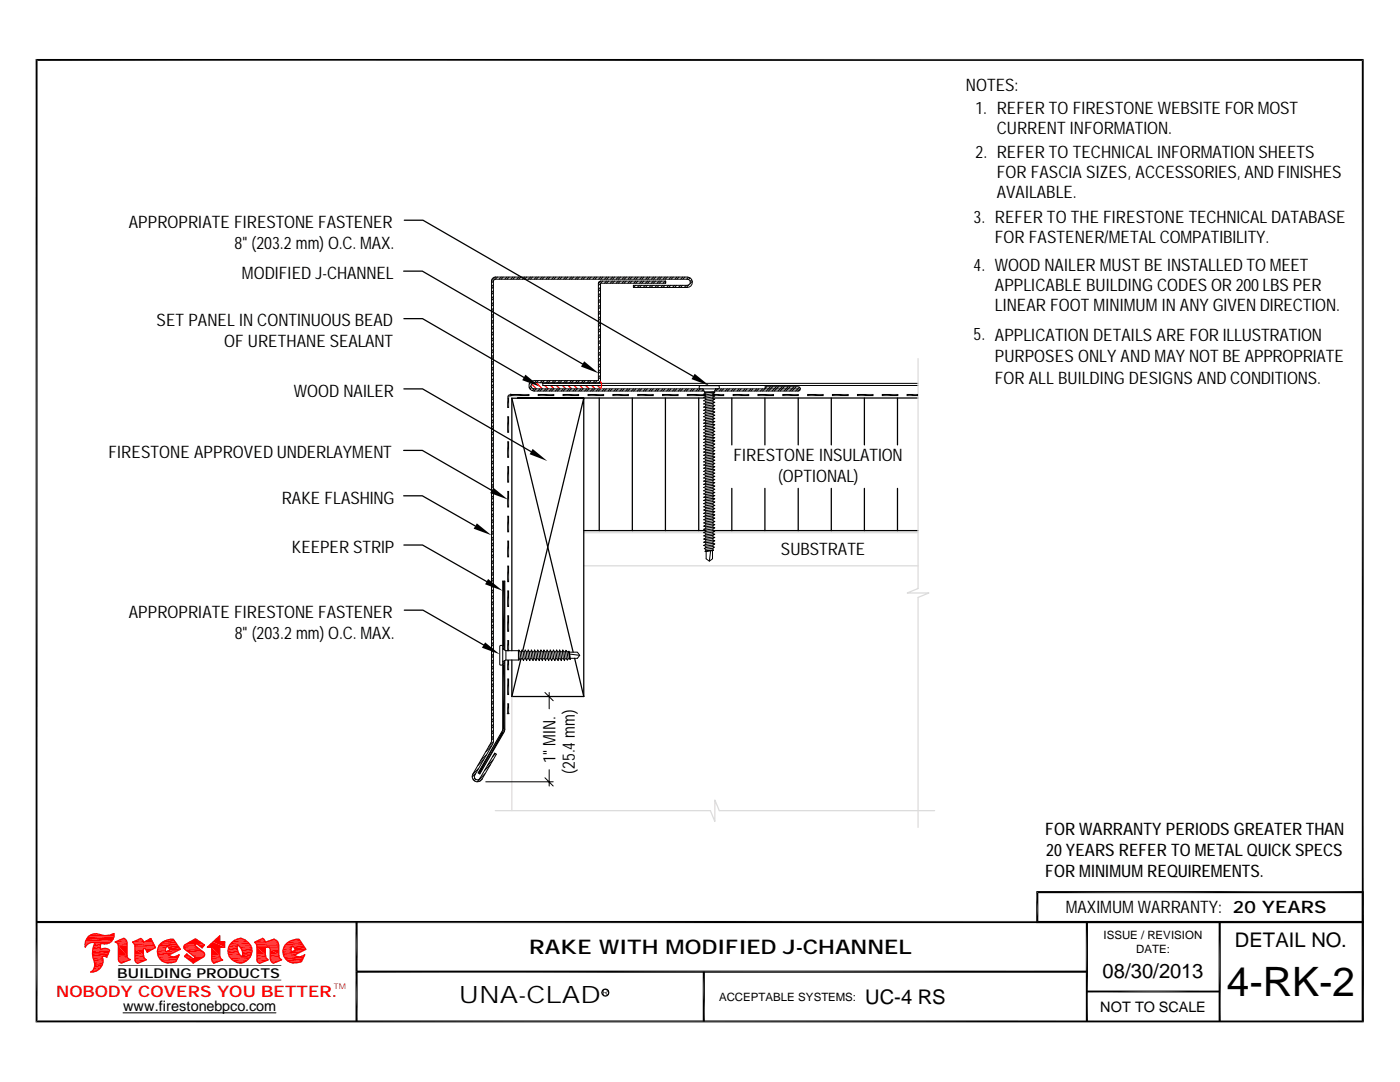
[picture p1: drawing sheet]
<svg xmlns="http://www.w3.org/2000/svg" width="279mm" height="216mm" viewBox="0 0 279 216" stroke-linecap="round" stroke-linejoin="round" font-family="sans-serif">
<g fill="#000">
<path d="M101.3 79l.3 .2-.4 .1zM101.6 78.7l.2 .4-.5-.1zM101.2 79.3l.4-.1v.1zM101.3 79l.5 .1-.2 .1zM101.6 78.7l.3-.1v.4zM101.6 78.7l.3 .3-.1 .1zM104.9 74.8l2.9 2.4-3.6-1.3zM116.6 72.1l2.9 2.4-3.5-1.3zM138.6 74.6l3 2.4-3.6-1.4zM98.5 97.3l2.9 2.4-3.6-1.3zM106.3 89.6l2.9 2.4-3.5-1.4zM95.2 104.4l2.9 2.4-3.6-1.3z"/>
<path d="M97.4 115.5l2.9 2.4-3.5-1.3zM96.8 128.2l2.9 2.4-3.5-1.4zM100.3 129.5h.5v.2zM100.3 128.9l.5 .6h-.5zM100.3 128.9h.5v.6zM100.3 132l.5 .6h-.5zM100.3 132h.5v.6zM100.3 132l.5-.2v.2zM95.4 154.2h.5l-.1 .2zM100.2 146l-4.3 8.2h-.5zM100.2 146h.5l-4.8 8.2zM100.3 145.8h.4z"/>
<path d="M100.3 145.8l.4 .2h-.5zM100.3 145.8h.4v.2zM100.3 145.5l.5 .2h-.5zM100.3 145.5h.5v.2zM100.3 145.7l.4 .1zM100.3 145.7h.5z"/>
</g>
<g fill="none" stroke="#000" stroke-width=".25">
<path d="M80.6 54.1h3.7l32 18.5M80.7 43.9h3.7l53.9 31.2M80.6 63.6h3.7l20.3 11.7M80.6 77.6h3.7l21.7 12.5M102.2 79.5h14.3M102.2 79.5v50.3M102.2 79.5l12.2 50.6M103.3 79.4h37.5M119.6 79.4v26.5M126.2 79.4v26.5M132.8 79.4v26.5M139.4 79.4v26.5"/>
<path d="M142.3 79.4h40.9M146 79.4v9.4M152.7 79.4v9.4M159.3 79.4v9.4M165.9 79.4v9.4M172.5 79.4v9.4M179.1 79.4v9.4M80.6 98.9h3.7l10.5 6M80.6 89.9h3.7l13.9 8M146 97.5v8.4M152.7 97.5v8.4M159.3 97.5v8.4"/>
<path d="M165.9 97.5v8.4M172.5 97.5v8.4M179.1 97.5v8.4M80.6 108.8h3.7l12.8 7.2M116.5 105.9h24.3M142.4 105.9h40.8M80.7 121.8h3.7l12.1 6.9M102.2 139h14.3M102.2 131.7v7.3M104 131.4l-1.8 7.6M104.3 129.9l12.2-50.4v59.5M114.7 131.4l1.8 7.6"/>
</g>
<path d="M183.2 71.5v45.9l-2.1 .9h4.3l-2.2 .9v45.9M116.5 106.3h24M116.5 112.9h66.7M142.3 106.3h40.9M102.2 139v22.8M98.8 161.8h43l.9 2.1v-4.3l.9 2.2h42.9" fill="none" stroke="#dcdcdc" stroke-width=".25"/>
<g fill="none" stroke="#f00" stroke-width=".25">
<path d="M106.1 76.6l1 1M107 76.4l1.2 1.2M108.2 76.4l.1 .1M108.7 76.9l.7 .7M109.3 76.4l.2 .1M109.9 76.9l.7 .7M110.5 76.4l.2 .1M111 76.9l.8 .7M111.7 76.4l.1 .1M112.2 76.9l.7 .7M112.9 76.4l.1 .1M113.4 76.9l.7 .7"/>
<path d="M114 76.4l.1 .1M114.6 76.9l.7 .7M115.2 76.4l.1 .1M115.7 76.9l.7 .7M116.4 76.4l.1 .1M116.9 76.9l.7 .7M117.6 76.4v.1M118.1 76.9l.7 .7M118.7 76.4l.1 .1M119.3 76.9l.6 .7M119.7 76.2l.3 .3M119.8 76.1a1.36 1.36 0 0 1 0 1.5"/>
</g>
<g fill="none" stroke="#000" stroke-width=".2">
<path d="M98.5 57.2l-.4 .5M98.5 58.4l-.4 .4M98.5 59.6l-.4 .4M98.5 56.8l-.4 .4M98.5 58l-.4 .4M98.5 59.1l-.4 .5M98.5 56l-.4 .5M98.8 55.3l-.7 .7M99.3 55.3l-.5 .4M100 55.3l-.4 .4M100.4 55.3l-.4 .4M101.2 55.3l-.4 .4"/>
<path d="M101.6 55.3l-.4 .4M102.4 55.3l-.5 .4M102.8 55.3l-.4 .4M103.5 55.3l-.4 .4M103.9 55.3l-.4 .4M104.7 55.3l-.4 .4M105.1 55.3l-.4 .4M105.9 55.3l-.4 .4M106.3 55.3l-.4 .4M107 55.3l-.4 .4M107.4 55.3l-.4 .4M108.2 55.3l-.4 .4"/>
<path d="M108.6 55.3l-.4 .4M109.4 55.3l-.4 .4M109.8 55.3l-.4 .4M110.5 55.3l-.4 .4M111 55.3l-.5 .4M111.7 55.3l-.4 .4M112.1 55.3l-.4 .4M112.9 55.3l-.4 .4M113.3 55.3l-.4 .4M114 55.3l-.4 .4M114.5 55.3l-.5 .4M115.2 55.3l-.4 .4"/>
<path d="M115.6 55.3l-.4 .4M116.4 55.3l-.4 .4M116.8 55.3l-.4 .4M117.6 55.3l-.5 .4M118 55.3l-.4 .4M118.7 55.3l-.4 .4M119.1 55.3l-.4 .4M119.8 56.6l-.4 .4M119.8 57.7l-.4 .5M119.8 58.9l-.4 .4M119.8 57.3l-.4 .4M119.8 58.5l-.4 .4"/>
<path d="M119.8 59.7l-.4 .4M119.9 56.1l-.5 .5M119.9 55.3l-.4 .4M120.3 56.1l-.4 .4M120.3 55.3l-.4 .4M121 56.1l-.4 .4M121.1 55.3l-.5 .4M121.5 56.1l-.5 .4M121.5 55.3l-.4 .4M122.2 56.1l-.4 .4M122.3 55.3l-.5 .4M122.6 56.1l-.4 .4"/>
<path d="M122.6 55.3l-.3 .4M123.4 55.3l-.4 .4M123.4 56.1l-.4 .4M123.8 56.1l-.4 .4M123.8 55.3l-.4 .4M124.5 56.1l-.4 .4M124.6 55.3l-.4 .4M125 56.1l-.5 .4M125 55.3l-.4 .4M125.7 56.1l-.4 .4M125.7 55.3l-.4 .4M126.2 56.1l-.5 .4"/>
<path d="M126.2 55.3l-.5 .4M126.4 56.9h10.8a.61 .61 0 0 0 .6-.6 .61 .61 0 0 0-.6-.6h-38.3l-.2 .1-.2 .3v91.9l-.1 .4-3.7 6.3a.61 .61 0 0 0 .3 .8 .61 .61 0 0 0 .8-.2l2.9-5 .4 .2-2.9 5a1.04 1.04 0 0 1-1.4 .4 1.04 1.04 0 0 1-.4-1.4l3.7-6.5v-91.9a.79 .79 0 0 1 .8-.8h38.3a1.04 1.04 0 0 1 1 1 1.04 1.04 0 0 1-1 1.1h-10.8M126.4 56.9v.5M126.4 56.9v.1M126.8 56.9l-.4 .5M126.9 56.1l-.4 .4M126.9 55.3l-.4 .4M127.3 56.1l-.4 .4M127.3 55.3l-.4 .4M127.6 56.9l-.4 .5M128 56.9l-.4 .5M128.1 56.1l-.5 .4"/>
<path d="M128.1 55.3l-.4 .4M128.5 56.1l-.4 .4M128.5 55.3l-.4 .4M128.8 56.9l-.4 .5M129.2 56.9l-.4 .5M129.2 56.1l-.4 .4M129.2 55.3l-.3 .4M129.6 56.1l-.4 .4M129.7 55.3l-.5 .4M129.9 56.9l-.4 .5M130.3 56.9l-.4 .5M130.4 56.1l-.4 .4"/>
<path d="M130.4 55.3l-.4 .4M130.8 56.1l-.4 .4M130.9 55.3l-.5 .4M131.1 56.9l-.4 .5M131.5 56.9l-.4 .5M131.6 56.1l-.5 .4M131.6 55.3l-.4 .4M132 56.1l-.4 .4M132 55.3l-.4 .4M132.3 56.9l-.4 .5M132.7 56.9l-.4 .5M132.8 56.1l-.5 .4"/>
<path d="M132.8 55.3l-.5 .4M132.8 56.5v-.4l-13.2 .1-.2 .3v19.4h-12.8a1.04 1.04 0 0 0-1 1.1 1.04 1.04 0 0 0 1 1M132.8 56.1v.4h-13v19.4l-.2 .4-13 .1a.61 .61 0 0 0-.6 .6 .61 .61 0 0 0 .6 .6M132.8 56.4v.1M133.2 55.3l-.4 .4M133.4 56.9l-.3 .5M133.9 56.9l-.5 .5M133.9 55.3l-.4 .4M134.4 55.3l-.5 .4M134.6 56.9l-.4 .5M135 56.9l-.4 .5M135.1 55.3l-.4 .4"/>
<path d="M135.5 55.3l-.4 .4M135.8 56.9l-.4 .5M136.2 56.9l-.4 .5M136.3 55.3l-.5 .4M136.7 55.3l-.4 .4M136.9 56.9l-.3 .5M137.4 55.3l-.4 .4M137.5 56.9l-.6 .5M137.7 55.5l-.3 .3M138 55.8l-.2 .3M138.2 56.1l-.5 .5M98.5 60.7l-.4 .4"/>
<path d="M98.5 61.9l-.4 .4M98.5 63.1l-.4 .4M98.5 64.3l-.4 .3M98.5 65.4l-.4 .4M98.5 66.6l-.4 .4M98.5 67.7l-.4 .5M98.5 68.9l-.4 .4M98.5 70.1l-.4 .4M98.5 71.2l-.4 .5M98.5 72.4l-.4 .5M98.5 73.6l-.4 .4M98.5 74.8l-.4 .4"/>
<path d="M98.5 75.9l-.4 .5M98.5 78.3l-.4 .4M98.5 77.1l-.4 .4M98.5 79.5l-.4 .4M98.5 60.3l-.4 .4M98.5 61.5l-.4 .4M98.5 62.7l-.4 .4M98.5 63.8l-.4 .5M98.5 65l-.4 .4M98.5 66.2l-.4 .4M98.5 67.4l-.4 .3M98.5 68.5l-.4 .4"/>
<path d="M98.5 69.7l-.4 .4M98.5 70.9l-.4 .3M98.5 72l-.4 .4M98.5 73.2l-.4 .4M98.5 74.3l-.4 .5M98.5 75.5l-.4 .4M98.5 76.7l-.4 .4M98.5 77.9l-.4 .4M98.5 79l-.4 .5M101.9 78.6v.4M106 77l-.4 .4M106.1 77.3l-.3 .3"/>
<path d="M106.2 76l-.6 .6M106.6 77.6l-.4 .3M106.6 77.6h33.7l.3 .6h1.9M106.6 78h33.9M107 77.6l-.4 .4M107.1 75.9l-.5 .5M107.4 75.9l-.3 .5M107.7 77.6l-.4 .4M108.2 77.6l-.5 .4M108.2 75.9l-.4 .5M108.6 75.9l-.4 .5M108.9 77.6l-.4 .4"/>
<path d="M109.3 77.6l-.4 .4M109.4 75.9l-.4 .5M109.8 75.9l-.4 .5M110.1 77.6l-.5 .4M110.5 77.6l-.4 .4M110.5 75.9l-.3 .5M111 75.9l-.5 .5M111.3 77.6l-.5 .4M111.7 77.6l-.4 .4M111.7 75.9l-.4 .5M112.1 75.9l-.4 .5M112.4 77.6l-.4 .4"/>
<path d="M112.8 77.6l-.4 .4M112.9 75.9l-.4 .5M113.3 75.9l-.4 .5M113.6 77.6l-.4 .4M114 77.6l-.4 .4M114 75.9l-.3 .5M114.5 75.9l-.5 .5M114.8 77.6l-.5 .4M115.1 77.6l-.3 .4M115.2 75.9l-.4 .5M115.7 75.9l-.5 .5M115.9 77.6l-.4 .4"/>
<path d="M116.3 77.6l-.4 .4M116.4 75.9l-.4 .5M116.8 75.9l-.4 .5M117.1 77.6l-.4 .4M117.5 77.6l-.4 .4M117.6 75.9l-.5 .5M118 75.9l-.4 .5M118.3 77.6l-.4 .4M118.7 77.6l-.4 .4M118.7 75.9l-.4 .5M119.2 75.9l-.5 .5M119.4 77.6l-.4 .4"/>
<path d="M119.8 76.1l-.3 .3M119.8 60.1l-.4 .4M119.8 61.3l-.4 .4M119.8 62.4l-.4 .4M119.8 63.6l-.4 .4M119.8 64.8l-.4 .4M119.8 65.9l-.4 .4M119.8 67.1l-.4 .4M119.8 68.3l-.4 .4M119.8 69.4l-.4 .4M119.8 70.6l-.4 .4M119.8 71.8l-.4 .4"/>
<path d="M119.8 72.9l-.4 .5M119.8 74.1l-.4 .4M119.8 75.3l-.4 .4M119.8 77.6l-.4 .4M119.8 60.8l-.4 .5M119.8 62l-.4 .4M119.8 63.2l-.4 .4M119.8 64.3l-.4 .5M119.8 65.5l-.4 .4M119.8 66.7l-.4 .4M119.8 67.9l-.4 .4M119.8 69l-.4 .4"/>
<path d="M119.8 70.2l-.4 .4M119.8 71.4l-.4 .4M119.8 72.5l-.4 .4M119.8 73.7l-.4 .4M119.8 74.9l-.4 .4M120.6 77.6l-.4 .4M121 77.6l-.4 .4M121.8 77.6l-.4 .4M122.2 77.6l-.4 .4M122.9 77.6l-.4 .4M123.4 77.6l-.5 .4M124.1 77.6l-.4 .4"/>
<path d="M124.5 77.6l-.4 .4M125.3 77.6l-.4 .4M125.7 77.6l-.4 .4M126.4 77.6l-.4 .4M126.9 77.6l-.5 .4M127.6 77.6l-.4 .4M128 77.6l-.4 .4M128.8 77.6l-.4 .4M129.2 77.6l-.4 .4M130 77.6l-.5 .4M130.4 77.6l-.4 .4M131.1 77.6l-.4 .4"/>
<path d="M131.5 77.6l-.4 .4M132.3 77.6l-.4 .4M132.7 77.6l-.4 .4M133.5 77.6l-.4 .4M133.9 77.6l-.4 .4M134.6 77.6l-.4 .4M135 77.6l-.4 .4M135.8 77.6l-.4 .4M136.2 77.6l-.4 .4M137 77.6l-.4 .4M137.4 77.6l-.4 .4M138.1 77.6l-.3 .4"/>
<path d="M138.6 77.6l-.5 .4M139.3 77.6l-.4 .4M139.7 77h3.8l.1 .4-.1 .2h-3.8l-.2-.2zM139.7 77.6l-.4 .4M140.3 77.8l-.2 .2M140.4 78.7l.4-.3 1.5-.2 .4 .2-.4 .2-1.5 .2zM140.8 79.4v.3l-.4 .3 .4 .1 1.5-.3 .4-.2-.4-.1-1.5 .2M140.8 78.8v.3l-.4 .2 .4 .1 1.5-.2 .4-.2-.4-.1-1.5 .2M142.3 78.6v.4M142.3 79.2v.3M142.3 79.8v.4M142.5 78.2h-1.9l.2 .2"/>
<path d="M142.8 77.6h.1M142.8 77.6l-.3 .6M142.8 77.6h16.5M143.3 77.6l-.5 .4M144 77.6l-.4 .4M144.4 77.6l-.4 .4M145.2 77.6l-.5 .4M145.6 77.6l-.4 .4M146.3 77.6l-.4 .4M146.8 77.6l-.5 .4M147.5 77.6l-.4 .4M147.9 77.6l-.4 .4"/>
<path d="M148.7 77.6l-.4 .4M149.1 77.6l-.4 .4M149.9 77.6l-.5 .4M150.2 77.6l-.3 .4M151 77.6l-.4 .4M151.4 77.6l-.4 .4M152.2 77.6l-.4 .4M152.6 77.6l-.4 .4M152.7 77.6v-.4h6.6a.42 .42 0 0 1 .4 .4 .42 .42 0 0 1-.4 .4h-16.7M153 77.2l-.3 .3M153.8 77.2l-.8 .8M154.2 77.2l-.8 .8"/>
<path d="M154.9 77.2l-.8 .8M155.4 77.2l-.9 .8M156.1 77.2l-.8 .8M156.5 77.2l-.8 .8M157.3 77.2l-.8 .8M157.7 77.2l-.9 .8M158.5 77.2l-.9 .8M158.9 77.2l-.9 .8M159.6 77.3l-.8 .7M159.7 77.5l-.5 .5M183.2 76.5h-74.9v.4h74.9M98.5 80.2l-.4 .4"/>
<path d="M98.5 90.7l-.4 .4M98.5 98.9l-.4 .4M98.5 87.6l-.4 .5M98.5 97l-.4 .4M98.5 80.6l-.4 .4M98.5 81.8l-.4 .4M98.5 83l-.4 .4M98.5 84.1l-.4 .4M98.5 85.3l-.4 .4M98.5 86.5l-.4 .4M98.5 88.8l-.4 .4M98.5 90l-.4 .4"/>
<path d="M98.5 91.1l-.4 .5M98.5 92.3l-.4 .4M98.5 93.5l-.4 .4M98.5 94.7l-.4 .4M98.5 95.8l-.4 .4M98.5 98.2l-.4 .4M98.5 99.3l-.4 .4M98.5 81.4l-.4 .4M98.5 82.5l-.4 .5M98.5 83.7l-.4 .4M98.5 84.9l-.4 .4M98.5 86.1l-.4 .4"/>
<path d="M98.5 87.2l-.4 .4M98.5 88.4l-.4 .4M98.5 91.9l-.4 .4M98.5 89.6l-.4 .4M98.5 93.1l-.4 .4M98.5 94.2l-.4 .5M98.5 95.4l-.4 .4M98.5 96.6l-.4 .4M98.5 97.7l-.4 .5M140.4 99.2l.4-.2 1.5-.2 .4 .1-.4 .2-1.5 .2zM140.4 99.9l.4-.2 1.5-.3 .4 .1-.4 .2-1.5 .2zM140.8 98v.3l-.4 .3 .4 .1 1.5-.2 .4-.2-.4-.1-1.5 .1"/>
<path d="M140.8 97.4v.3l-.4 .2 .4 .1 1.5-.2 .4-.2-.4-.1-1.5 .2M140.8 96.7v.4l-.4 .2 .4 .1 1.5-.2 .4-.2-.4-.1-1.5 .2M140.8 96.1v.3l-.4 .2 .4 .1 1.5-.1 .4-.3-.4-.1-1.5 .2M140.8 95.5v.3l-.4 .2 .4 .1 1.5-.2 .4-.2-.4-.1-1.5 .2M140.8 94.8v.3l-.4 .3 .4 .1 1.5-.3 .4-.2h-.4l-1.5 .1M140.8 94.2v.3l-.4 .2 .4 .1 1.5-.2 .4-.2-.4-.1-1.5 .2M140.8 93.6v.3l-.4 .2 .4 .1 1.5-.2 .4-.2-.4-.2-1.5 .3M140.8 92.9v.3l-.4 .2 .4 .2 1.5-.3 .4-.2-.4-.1-1.5 .2M140.8 92.2v.4l-.4 .2 .4 .1 1.5-.2 .4-.2-.4-.1-1.5 .2M140.8 91.6v.3l-.4 .3h.4l1.5-.2 .4-.2-.4-.1-1.5 .2M140.8 91v.3l-.4 .2 .4 .1 1.5-.2 .4-.2-.4-.1-1.5 .2M140.8 90.3v.3l-.4 .2 .4 .2 1.5-.2 .4-.2-.4-.2-1.5 .2"/>
<path d="M140.8 89.7v.3l-.4 .2 .4 .1 1.5-.2 .4-.2-.4-.1-1.5 .2M140.8 89v.4l-.4 .2 .4 .1 1.5-.2 .4-.2-.4-.1-1.5 .2M140.8 88.4v.3l-.4 .2 .4 .1 1.5-.1 .4-.3-.4-.1-1.5 .2M140.8 87.8v.3l-.4 .2 .4 .1 1.5-.2 .4-.2-.4-.1-1.5 .2M140.8 87.1v.3l-.4 .3 .4 .1 1.5-.3 .4-.2-.4-.1-1.5 .2M140.8 86.5v.3l-.4 .2 .4 .1 1.5-.2 .4-.2-.4-.1-1.5 .2M140.8 85.9v.2l-.4 .3 .4 .1 1.5-.2 .4-.2-.4-.2-1.5 .2M140.8 85.2v.3l-.4 .2 .4 .2 1.5-.3 .4-.2-.4-.1-1.5 .2M140.8 84.5v.4l-.4 .2 .4 .1 1.5-.2 .4-.2-.4-.1-1.5 .2M140.8 83.9v.3l-.4 .3h.4l1.5-.2 .4-.2-.4-.1-1.5 .2M140.8 83.3v.3l-.4 .2 .4 .1 1.5-.2 .4-.2-.4-.1-1.5 .2M140.8 82.6v.3l-.4 .2 .4 .2 1.5-.2 .4-.3-.4-.1-1.5 .2"/>
<path d="M140.8 82v.3l-.4 .2 .4 .1 1.5-.2 .4-.2-.4-.1-1.5 .2M140.8 81.3v.4l-.4 .2 .4 .1 1.5-.2 .4-.2-.4-.2-1.5 .3M140.8 80.7v.3l-.4 .2 .4 .1 1.5-.1 .4-.3-.4-.1-1.5 .2M140.8 80.1v.3l-.4 .2 .4 .1 1.5-.2 .4-.2-.4-.1-1.5 .2M140.8 98.7v.3M140.8 99.3v.4M140.8 99.9v.4M142.3 80.5v.3M142.3 81.2v.2M142.3 81.8v.3M142.3 82.4v.3M142.3 83.1v.3"/>
<path d="M142.3 83.7v.3M142.3 84.3v.4M142.3 85v.3M142.3 85.6v.3M142.3 86.3v.3M142.3 86.9v.3M142.3 87.5v.4M142.3 88.2v.3M142.3 88.9v.3M142.3 89.5v.3M142.3 90.1v.3M142.3 90.8v.3"/>
<path d="M142.3 91.4v.3M142.3 92v.4M142.3 92.7v.3M142.3 93.3v.3M142.3 94v.3M142.3 94.6v.4M142.3 95.2v.4M142.3 95.9v.3M142.3 96.6v.3M142.3 97.2v.3M142.3 97.8v.4M142.3 98.5v.3"/>
<path d="M142.3 99.1v.3M142.3 99.7v.4M98.5 100.5l-.4 .4M98.5 101.7l-.4 .4M98.5 102.8l-.4 .5M98.5 104l-.4 .4M98.5 105.2l-.4 .4M98.5 106.3l-.4 .5M98.5 107.5l-.4 .4M98.5 108.7l-.4 .4M98.5 109.9l-.4 .4M98.5 111l-.4 .4"/>
<path d="M98.5 112.2l-.4 .4M98.5 113.4l-.4 .4M98.5 114.6l-.4 .3M98.5 115.7l-.4 .4M98.5 116.9l-.4 .4M98.5 118l-.4 .4M98.5 119.2l-.4 .4M98.5 100.1l-.4 .4M98.5 101.3l-.4 .4M98.5 102.4l-.4 .4M98.5 103.6l-.4 .4M98.5 104.8l-.4 .4"/>
<path d="M98.5 105.9l-.4 .4M98.5 107.1l-.4 .4M98.5 108.3l-.4 .4M98.5 109.4l-.4 .5M98.5 110.6l-.4 .4M98.5 111.8l-.4 .4M98.5 112.9l-.4 .5M98.5 114.1l-.4 .5M98.5 115.3l-.4 .4M98.5 116.5l-.4 .4M98.5 117.6l-.4 .4M98.5 118.8l-.4 .4"/>
<path d="M98.5 120l-.4 .4M140.4 100.5l.4-.2 1.5-.2 .4 .1-.4 .2-1.5 .2zM140.4 101.1l.4-.2 1.5-.2 .4 .1-.4 .2-1.5 .3zM140.4 108.8l.4-.2 1.5-.2 .4 .1-.4 .3-1.5 .2zM140.4 101.8l.4-.2 1.5-.3 .4 .2-.4 .2-1.5 .2zM140.4 102.4l.4-.2 1.5-.2 .4 .1-.4 .2-1.5 .2zM140.4 103.1l.4-.2 1.5-.2h.4l-.4 .3-1.5 .2zM140.4 103.7l.4-.2 1.5-.2 .4 .1-.4 .2-1.5 .2zM140.4 104.4l.4-.3 1.5-.2 .4 .2-.4 .2-1.5 .1zM140.4 105l.4-.2 1.5-.2 .4 .1-.4 .2-1.5 .2zM140.4 105.6l.4-.2 1.5-.2 .4 .1-.4 .2-1.5 .2zM140.4 106.3l.4-.3 1.5-.1 .4 .1-.4 .2-1.5 .2z"/>
<path d="M140.4 106.9l.4-.2 1.5-.2 .4 .1-.4 .2-1.5 .2zM140.4 107.6l.4-.2 1.5-.3 .4 .1-.4 .2-1.5 .3zM140.4 108.2l.4-.2 1.5-.2 .4 .1-.4 .2-1.5 .2zM140.5 109.5l.3-.2 1.5-.2 .3 .1-.3 .2-1.5 .2zM140.7 110l.1-.1 1.6-.1zM140.8 100.6v.3M140.8 101.3v.3M140.8 101.9v.3M140.8 102.5v.4M140.8 103.2v.3M140.8 103.8v.3M140.8 104.4v.4"/>
<path d="M140.8 105.1v.3M140.8 105.7v.3M140.8 106.4v.3M140.8 107v.4M140.8 107.7v.3M140.8 108.3v.3M140.8 109v.3M140.8 109.6v.3M141.8 109.9l-.2 2.1M142.2 109.9v1.6l-.6 .5-.7-.5v-1.4M142.3 100.4v.3M142.3 101v.3"/>
<path d="M142.3 101.7v.3M142.3 102.3v.4M142.3 103v.3M142.3 103.6v.3M142.3 104.3v.3M142.3 104.9v.3M142.3 105.5v.4M142.3 106.2v.3M142.3 106.8v.3M142.3 107.4v.4M142.3 108.1v.3M142.3 108.8v.3"/>
<path d="M142.3 109.4v.3M98.5 128.1l-.4 .5M98.5 120.4l-.4 .4M98.5 121.5l-.4 .5M98.5 122.7l-.4 .4M98.5 123.9l-.4 .4M98.5 125.1l-.4 .4M98.5 126.2l-.4 .5M98.5 127.4l-.4 .4M98.5 128.6l-.4 .4M98.5 129.8l-.4 .4M98.5 130.9l-.4 .4"/>
<path d="M98.5 132.1l-.4 .4M98.5 133.3l-.4 .3M98.5 134.4l-.4 .4M98.5 135.6l-.4 .4M98.5 136.7l-.4 .5M98.5 137.9l-.4 .4M98.5 139.1l-.4 .4M98.5 121.2l-.4 .3M98.5 122.3l-.4 .4M98.5 123.5l-.4 .4M98.5 124.6l-.4 .5M98.5 125.8l-.4 .4"/>
<path d="M98.5 127l-.4 .4M98.5 129.3l-.4 .5M98.5 130.5l-.4 .4M98.5 131.7l-.4 .4M98.5 132.8l-.4 .5M98.5 134l-.4 .4M98.5 135.2l-.4 .4M98.5 136.4l-.4 .3M98.5 137.5l-.4 .4M98.5 138.7l-.4 .4M98.5 139.9l-.4 .4M99.7 128.9l.2-.1 .4 .1v3.7l-.1 .1-.5-.1z"/>
<path d="M100.3 129.5l.7 .3M100.3 128.9v-12.9h.5v13.7M100.8 131.8l-.1 14.2-4.9 8.4-.4-.2 4.9-8.4v-13.2M101 129.8h2.5v1.9M101 129.8v1.9l-.7 .3M101 131.7h2.5M101.2 129.8h.4M103.5 129.7l.3 .3 .2 1.4-.2 .4-.2-.4-.1-1.4zM103.6 131.4l-.1 .3M103.8 130h.3M103.8 139h6.6M104 131.4h.3"/>
<path d="M104.2 129.7l.2 .3 .2 1.4-.1 .4-.2-.4-.2-1.4zM104.4 130h.3M104.6 131.4h.3M104.8 129.7l.2 .3 .2 1.4-.1 .4-.2-.4-.2-1.4zM105 130h.3M105.2 131.4h.3M105.4 129.7l.2 .3 .2 1.4-.1 .4-.2-.4-.2-1.4zM105.6 130h.4M105.8 131.4h.4M106 129.7l.3 .3 .2 1.4-.1 .4-.2-.4-.2-1.4zM106.3 130h.3M106.5 131.4h.3"/>
<path d="M106.7 129.7l.2 .3 .2 1.4-.1 .4-.2-.4-.2-1.4zM106.9 130h.3M107.1 131.4h.3M107.3 129.7l.2 .3 .2 1.4-.1 .4-.2-.4-.2-1.4zM107.5 130h.3M107.7 131.4h.3M107.9 129.7l.3 .3 .1 1.4-.1 .4-.2-.4-.2-1.4zM108.2 130h.3M108.3 131.4h.4M108.5 129.7l.3 .3 .2 1.4-.1 .4-.2-.4-.2-1.4zM108.8 130h.3M108.8 138.2l1.6 1.6"/>
<path d="M109 131.4h.3M109.2 129.7l.2 .3 .2 1.4-.1 .4-.2-.4-.2-1.4zM109.4 130h.3M109.6 131.4h.3M109.6 138.2v3.2M109.8 129.7l.2 .3 .2 1.4-.1 .4-.2-.4-.2-1.4zM110 130h.3M110.2 131.4h.3M110.4 129.7l.3 .3 .2 1.4-.2 .4-.2-.4-.2-1.4zM110.7 130h.3M110.9 131.4h.3M111.1 129.7l.2 .3 .2 1.4-.1 .4-.2-.4-.2-1.4z"/>
<path d="M111.3 130h.3M111.5 131.4h.3M111.7 129.7l.2 .3 .2 1.4-.1 .4-.2-.4-.2-1.4zM111.9 130h.3M112.1 131.4h.3M112.3 129.7l.2 .3 .2 1.4-.1 .4-.2-.4-.2-1.4zM112.5 130h.4M112.7 131.4h.3M112.9 129.8l.3 .2 .2 1.4-.2 .3-.2-.3zM113.2 130h.3M113.4 131.4h.3M113.5 129.9l.3 1.7-.3-1.6z"/>
<path d="M113.6 130.1h1.6l.5 .7-.5 .6h-1.4M113.7 130.5l2 .3M94.7 155.3l-.3 .3M94.9 154.4l-.7 .6M95 155.5l-.3 .3M95.5 153.4l-1.1 1.1M96.2 155.4l-.5 .5M96.5 151.6l-1.1 1.1M96.8 154.4l-1.6 1.6M96.9 156h13.5M97.1 150.6l-1.2 1.2M97.8 152.6l-1.1 1.2"/>
<path d="M98.1 148.8l-1.1 1.2M98.4 151.6l-1.1 1.2M98.5 140.3l-.4 .4M98.5 141.4l-.4 .5M98.5 142.6l-.4 .4M98.5 143.8l-.4 .4M98.5 144.9l-.4 .5M98.5 146.1l-.4 .4M98.5 147.3l-.4 .4M98.5 141l-.4 .4M98.5 142.2l-.4 .4M98.5 143.3l-.4 .5"/>
<path d="M98.5 144.5l-.4 .4M98.5 145.7l-.4 .4M98.5 146.9l-.4 .4M98.5 148l-1 1M98.9 150.4l-.6 .6M101.2 142.4h.4M108.8 155.2l1.6 1.6M109.6 153.6v3.2"/>
</g>
<g fill="none" stroke="#000" stroke-width=".42">
<path d="M101.9 78.8h3.8M107.3 78.8h3.3M112.3 78.8h3.3M117.3 78.8h3.3M122.2 78.8h3.3M127.2 78.8h3.3M132.1 78.8h3.3M137.1 78.8h3.7M142.3 78.8h2.2M146.2 78.8h3.3M151.2 78.8h3.3M156.1 78.8h3.3"/>
<path d="M161.1 78.8h3.3M166 78.8h3.4M171 78.8h3.3M176 78.8h3.3M180.9 78.8h2.3M100.5 116v12.9M100.5 132.6v12.9M243.4 184v19.8"/>
</g>
<g fill="none" stroke="#000" stroke-width=".38">
<path d="M101.4 79.3v2.1M101.4 83.1v3.3M101.4 88.1v3.3M101.4 93v3.3M101.4 98v3.3M101.4 102.9v3.3M101.4 107.9v3.3M101.4 112.9v3.3M101.4 117.8v3.3M101.4 122.8v3.3M101.4 127.7v2.1M101.4 131.7v2"/>
<path d="M101.4 135.4v3.3M101.4 140.3v2.1"/>
</g>
<g fill="#f00">
<path d="M52.1 187.4l.4-.2 .2 .2z"/>
<path d="M54.6 187.5h.1z"/>
<path d="M52 187.5h.7z"/>
<path d="M52.1 187.4l.6 .1z"/>
<path d="M54.2 187.6l.4-.1 .4 .1z"/>
<path d="M54.6 187.5l.4 .1z"/>
<path d="M51.5 187.7l.5-.2 .9 .2z"/>
<path d="M52 187.5h.7l.2 .2z"/>
<path d="M53.5 187.8l.7-.2 1.2 .2z"/>
<path d="M54.2 187.6h.8l.4 .2z"/>
</g>
<path d="M50.8 187.9h2.2" fill="none" stroke="#f00" stroke-width=".3"/>
<path d="M51.5 187.7h1.4l.1 .3z" fill="#f00"/>
<path d="M53 187.9h2.5" fill="none" stroke="#f00" stroke-width=".2"/>
<path d="M53.5 187.8h1.9l.1 .2z" fill="#f00"/>
<path d="M50.8 188h2.2M50.8 188.1h4.7M51 188.2h4.6M51.2 188.6h4.4M51.3 189h4.3M53.4 189h2.2" fill="none" stroke="#f00" stroke-width=".2"/>
<path d="M51.1 188.4h4.5" fill="none" stroke="#f00" stroke-width=".3"/>
<path d="M51.2 188.8h4.4" fill="none" stroke="#f00" stroke-width=".34"/>
<path d="M51.3 189h1.9z" fill="#f00"/>
<path d="M51.3 189h2.1M53.5 189h2.1" fill="none" stroke="#f00" stroke-width=".2"/>
<g fill="#f00">
<path d="M51.3 189l1.7 .1z"/>
<path d="M51.3 189h1.9z"/>
<path d="M53.7 189l1.9 .2h-1.8z"/>
<path d="M53.7 189h1.9v.2z"/>
<path d="M53.8 189.2l1.8 .3h-1.7z"/>
<path d="M53.8 189.2h1.8v.3z"/>
<path d="M53.9 189.5l1.7 .9h-1.7z"/>
<path d="M53.9 189.5h1.7v.9z"/>
<path d="M51.3 189.1l1.7 1.4h-1.7z"/>
<path d="M51.3 189.1h1.7v1.4z"/>
<path d="M53.9 190.4l1.8 .4h-1.8z"/>
<path d="M53.9 190.4h1.7l.1 .4z"/>
<path d="M51.3 190.5l1.7 .3h-1.7z"/>
<path d="M51.3 190.5h1.7v.3z"/>
<path d="M51.3 190.8l1.8 .3h-1.8z"/>
<path d="M51.3 190.8h1.7l.1 .3z"/>
<path d="M53.9 190.8l1.9 .3h-1.9z"/>
<path d="M53.9 190.8h1.8l.1 .3z"/>
<path d="M53.9 191.1l2 .2h-2z"/>
<path d="M53.9 191.1h1.9l.1 .2z"/>
</g>
<path d="M51.3 191.4h2.3M51.3 191.5h2.3M53.9 191.3h2.1M53.9 191.4h2.3" fill="none" stroke="#f00" stroke-width=".2"/>
<path d="M51.3 191.2h2" fill="none" stroke="#f00" stroke-width=".25"/>
<path d="M54 191.5l1.8 .2h-1.8z" fill="#f00"/>
<path d="M54 191.6h2.2" fill="none" stroke="#f00" stroke-width=".2"/>
<path d="M51.3 191.6l1.5 .3h-1.4z" fill="#f00"/>
<path d="M51.3 191.7h2.2" fill="none" stroke="#f00" stroke-width=".3"/>
<g fill="#f00">
<path d="M54 191.7l1.1 .3h-.9z"/>
<path d="M54 191.7h1.8l-.7 .3z"/>
<path d="M54.4 192.1h.4l-.2 .1z"/>
<path d="M54.2 192l.6 .1z"/>
<path d="M54.2 192h.9z"/>
<path d="M51.4 191.9l.8 .2h-.6z"/>
<path d="M51.4 191.9h1.4l-.6 .2z"/>
<path d="M51.8 192.2h.1z"/>
<path d="M51.6 192.1l.3 .1z"/>
<path d="M51.6 192.1h.6l-.3 .1z"/>
</g>
<path d="M50.8 188l1.7-.8 .5 .8 1.7-.6a1.18 1.18 0 0 1 .9 1.2l.2 2.5 .4 .4-1.6 .7-.4-.2-.3-.7v-1.8l-.2-.5h-.3l-.4 .1v1.4l.1 .6 .5 .4-1.8 .7-.4-.3-.1-.3-.1-3z" fill="none" stroke="#f00" stroke-width=".25"/>
<g fill="#f00">
<path d="M18.7 186.4h.8z"/>
<path d="M18.5 186.4h1.4z"/>
<path d="M18.7 186.4h1.2z"/>
<path d="M18.2 186.5h1.9z"/>
<path d="M18.5 186.4l1.6 .1z"/>
</g>
<path d="M18.1 186.5h2.1" fill="none" stroke="#f00" stroke-width=".2"/>
<g fill="#f00">
<path d="M21.8 186.6l.8-.3 .1 .3z"/>
<path d="M22.6 186.3l.1 .3z"/>
<path d="M21.1 186.7h1.6z"/>
<path d="M21.8 186.6l.9 .1z"/>
</g>
<path d="M17.9 186.6h2.6" fill="none" stroke="#f00" stroke-width=".2"/>
<g fill="#f00">
<path d="M20.9 186.7h1.8z"/>
<path d="M21.1 186.7h1.6z"/>
</g>
<path d="M17.7 186.8h5.1M17.9 186.7h3" fill="none" stroke="#f00" stroke-width=".2"/>
<g fill="#f00">
<path d="M17.7 186.9l4.9 .4h-5.3z"/>
<path d="M17.7 186.9h5l-.1 .4z"/>
</g>
<path d="M17.3 187.3h5.3" fill="none" stroke="#f00" stroke-width=".2"/>
<g fill="#f00">
<path d="M17.3 187.3l5 .5h-5.2z"/>
<path d="M17.3 187.3h5.3l-.3 .5z"/>
</g>
<path d="M17.1 187.8h5.2" fill="none" stroke="#f00" stroke-width=".2"/>
<path d="M17 187.9h5.2" fill="none" stroke="#f00" stroke-width=".21"/>
<g fill="#f00">
<path d="M17 188l1.1 .1z"/>
<path d="M17 188h1.5z"/>
</g>
<path d="M18.5 188.1h3.5M18.9 188.1h3M18.9 188.2h2.9" fill="none" stroke="#f00" stroke-width=".2"/>
<g fill="#f00">
<path d="M17 188.1l.7 .2h-.7z"/>
<path d="M17 188.1h1.1l-.4 .2z"/>
<path d="M20.6 188.3h.8z"/>
<path d="M20.1 188.3h1.3z"/>
<path d="M20.1 188.3h1.4z"/>
<path d="M17 188.3l.5 .1h-.5z"/>
<path d="M17 188.3h.7l-.2 .1z"/>
<path d="M17 188.4l.3 .2h-.3z"/>
<path d="M17 188.4h.5l-.2 .2z"/>
<path d="M18.9 188.3l1.1 .5h-1.3z"/>
<path d="M18.9 188.3h1.2l-.1 .5z"/>
<path d="M17 188.8v.2z"/>
<path d="M18.7 188.8h1.3z"/>
<path d="M17 188.6l.1 .2z"/>
<path d="M17 188.6h.3l-.2 .2z"/>
<path d="M20.5 189.3h.8z"/>
<path d="M20.5 189.3h1z"/>
<path d="M20.2 189.4l.3-.1 1.2 .1z"/>
<path d="M20.5 189.3h1l.2 .1z"/>
<path d="M18.7 188.8l1.4 .6h-1.6z"/>
<path d="M18.7 188.8h1.3l.1 .6z"/>
<path d="M20.2 189.4l1.5 .1z"/>
<path d="M18.5 189.4l1.6 .1z"/>
</g>
<path d="M18.5 189.5h3.3M18.5 189.6h3.4" fill="none" stroke="#f00" stroke-width=".2"/>
<g fill="#f00">
<path d="M18.5 189.7l3.1 .6h-3.1z"/>
<path d="M18.5 189.7h3.4l-.3 .6z"/>
<path d="M18.5 190.3l2.9 .5h-2.9z"/>
<path d="M18.5 190.3h3.1l-.2 .5z"/>
<path d="M20.7 190.8h.7z"/>
<path d="M21.1 190.9h.2z"/>
<path d="M21 190.8l.3 .1z"/>
<path d="M21 190.8h.4z"/>
<path d="M18.5 190.8l1.9 .1h-1.9z"/>
</g>
<path d="M18.5 190.9h2.2" fill="none" stroke="#f00" stroke-width=".2"/>
<g fill="#f00">
<path d="M18.5 190.9l1.9 .2h-1.9z"/>
<path d="M18.5 190.9h1.9v.2z"/>
<path d="M18.5 191.1l2 .3h-1.9z"/>
<path d="M18.5 191.1h1.9l.1 .3z"/>
<path d="M18.6 191.4l2 .4h-1.8z"/>
<path d="M18.6 191.4h1.9l.1 .4z"/>
<path d="M18.8 191.8l1.8 .1h-1.8z"/>
<path d="M18.8 191.8h1.8v.1z"/>
<path d="M18.8 191.9l1.7 .2h-1.6z"/>
<path d="M18.8 191.9h1.8l-.1 .2z"/>
<path d="M18.9 192.1l1.5 .3h-1.5z"/>
<path d="M18.9 192.1h1.6l-.1 .3z"/>
<path d="M18.9 192.4h1.5z"/>
<path d="M18.9 192.4l1.3 .6h-1.4z"/>
<path d="M18.9 192.4h1.5l-.2 .6z"/>
<path d="M18.8 193h1.3z"/>
<path d="M18.8 193h1.4z"/>
<path d="M18.8 193l1 .4h-1.2z"/>
<path d="M18.8 193h1.3l-.3 .4z"/>
<path d="M18.6 193.4l.9 .2h-.9z"/>
<path d="M18.6 193.4h1.2l-.3 .2z"/>
<path d="M18.4 193.8l.2-.2 .7 .2z"/>
<path d="M18.6 193.6h.9l-.2 .2z"/>
<path d="M18.2 193.9h.5z"/>
<path d="M18.2 193.9l.2-.1 .3 .1z"/>
<path d="M18.4 193.8h.9l-.6 .1z"/>
</g>
<path d="M17 189h.1M17.7 186.9a2.26 2.26 0 0 1 2.5-.3l.7 .1 .9-.1 .9-.3a1.86 1.86 0 0 1-2.6 2v1.2a1.35 1.35 0 0 1 1.8 .2l-.6 1.3-.6-.2-.3 .1a2.26 2.26 0 0 1-2.3 3.1 1.81 1.81 0 0 0 .7-2.2 4.1 4.1 0 0 1 .2-3.7 1.56 1.56 0 0 0-2 .9 2.26 2.26 0 0 1 .7-2.1z" fill="none" stroke="#f00" stroke-width=".25"/>
<g fill="#f00">
<path d="M34.3 187.4h.3z"/>
<path d="M34.1 187.4h.5z"/>
<path d="M33.2 187.6l.9-.2 .7 .2z"/>
<path d="M34.1 187.4h.5l.2 .2z"/>
</g>
<path d="M32.5 187.8h2.5" fill="none" stroke="#f00" stroke-width=".38"/>
<path d="M33.2 187.6h1.6l.2 .4z" fill="#f00"/>
<path d="M32 188.2h3.3" fill="none" stroke="#f00" stroke-width=".38"/>
<path d="M31.7 188.6h3.8" fill="none" stroke="#f00" stroke-width=".42"/>
<g fill="#f00">
<path d="M31.7 188.8l1.6 .1h-1.7z"/>
<path d="M31.7 188.8h1.7l-.1 .1z"/>
<path d="M31.6 188.9l1.6 .1z"/>
<path d="M31.6 188.9h1.7z"/>
<path d="M31.6 189l1.4 .3h-1.5z"/>
<path d="M31.6 189h1.6l-.2 .3z"/>
<path d="M33.4 188.8l2.6 .6h-2.1z"/>
<path d="M33.4 188.8h2.1l.5 .6z"/>
</g>
<path d="M33.9 189.4h2.1" fill="none" stroke="#f00" stroke-width=".2"/>
<g fill="#f00">
<path d="M31.5 189.3l1.5 .2h-1.5z"/>
<path d="M31.5 189.3h1.5v.2z"/>
<path d="M33.9 189.4l1.9 .1z"/>
</g>
<path d="M33.9 189.5h2" fill="none" stroke="#f00" stroke-width=".2"/>
<g fill="#f00">
<path d="M33.7 189.6h1.9z"/>
<path d="M34 189.5h1.8z"/>
<path d="M31.5 189.5l1.5 .1h-1.6z"/>
<path d="M31.5 189.5h1.5v.1z"/>
<path d="M33.1 189.9l.6-.3 1.3 .3z"/>
<path d="M33.7 189.6h1.9l-.6 .3z"/>
<path d="M31.4 189.6l1.7 .3h-1.7z"/>
<path d="M31.4 189.6h1.6l.1 .3z"/>
</g>
<path d="M31.4 190h3.6" fill="none" stroke="#f00" stroke-width=".2"/>
<g fill="#f00">
<path d="M35.6 190.6l.2-.1z"/>
<path d="M31.4 190.1l2.3 .5h-2.2z"/>
<path d="M31.4 190.1h3.2l-.9 .5z"/>
<path d="M35.5 190.7l.1-.1 .1 .1z"/>
<path d="M35.6 190.6l.1 .1z"/>
</g>
<path d="M31.5 190.7h2.4" fill="none" stroke="#f00" stroke-width=".2"/>
<g fill="#f00">
<path d="M35.1 190.8l.4-.1 .1 .1z"/>
<path d="M35.5 190.7h.2l-.1 .1z"/>
<path d="M35.1 190.8h.5z"/>
</g>
<path d="M31.6 190.8h2.5" fill="none" stroke="#f00" stroke-width=".2"/>
<g fill="#f00">
<path d="M34.6 190.9h1z"/>
<path d="M35.1 190.8h.5z"/>
</g>
<path d="M31.6 190.9h3M32.3 191.8h2.9" fill="none" stroke="#f00" stroke-width=".2"/>
<path d="M31.7 191.1h3.9" fill="none" stroke="#f00" stroke-width=".38"/>
<path d="M31.9 191.5h3.5" fill="none" stroke="#f00" stroke-width=".42"/>
<path d="M32.6 191.9l1.9 .1h-1.6z" fill="#f00"/>
<path d="M32.6 192h2.5" fill="none" stroke="#f00" stroke-width=".2"/>
<g fill="#f00">
<path d="M32.9 192l1.4 .1z"/>
<path d="M32.9 192h1.6z"/>
<path d="M33.2 192.1h1z"/>
<path d="M33.1 192.1h1.1z"/>
<path d="M33.1 192.1h1.2z"/>
</g>
<path d="M36 189.4l-1.4-2a2.88 2.88 0 0 0-3.2 2.3 2.26 2.26 0 0 0 2.8 2.4l.9-.2 .7-1.4a1.67 1.67 0 0 1-2.1 .1l2.2-1.2" fill="none" stroke="#f00" stroke-width=".25"/>
<g fill="#f00">
<path d="M28 187.3h.2z"/>
<path d="M27.7 187.5l.3-.2 .4 .2z"/>
<path d="M28 187.3l.4 .2z"/>
<path d="M27.1 187.7l.6-.2 .9 .2z"/>
<path d="M27.7 187.5h.7l.2 .2z"/>
<path d="M28.7 188l1.3-.7 .5 .7z"/>
<path d="M30 187.3l.5 .7z"/>
</g>
<path d="M26.5 187.9h2.1" fill="none" stroke="#f00" stroke-width=".3"/>
<g fill="#f00">
<path d="M27.1 187.7h1.5v.3z"/>
<path d="M28.7 188h1.8z"/>
</g>
<path d="M26.5 188h2.1M26.9 189h4.1M26.9 189.1h4.1M26.9 189.2h4.1" fill="none" stroke="#f00" stroke-width=".2"/>
<path d="M26.5 188.2h4.1" fill="none" stroke="#f00" stroke-width=".21"/>
<path d="M26.7 188.4h4.1" fill="none" stroke="#f00" stroke-width=".3"/>
<path d="M26.9 188.7h4" fill="none" stroke="#f00" stroke-width=".38"/>
<g fill="#f00">
<path d="M26.9 189.2l1.8 .1z"/>
<path d="M26.9 189.2h2z"/>
<path d="M28.9 189.2l1.7 .2h-1.6z"/>
<path d="M28.9 189.2h1.8l-.1 .2z"/>
<path d="M29 189.4h1.5z"/>
<path d="M29 189.4h1.6z"/>
<path d="M29.1 189.4h1.3z"/>
<path d="M29.1 189.4h1.4z"/>
<path d="M26.9 189.3l1.7 .1h-1.7z"/>
<path d="M26.9 189.3h1.8l-.1 .1z"/>
<path d="M29.1 189.4l.3 .6z"/>
<path d="M29.1 189.4h1.3l-1 .6z"/>
<path d="M26.9 189.4l1.7 1.1h-1.7z"/>
<path d="M26.9 189.4h1.7v1.1z"/>
<path d="M26.9 190.5l1.8 .3h-1.8z"/>
<path d="M26.9 190.5h1.7l.1 .3z"/>
<path d="M26.9 190.8l1.8 .3h-1.8z"/>
<path d="M26.9 190.8h1.8v.3z"/>
</g>
<path d="M26.9 191.2h2.1" fill="none" stroke="#f00" stroke-width=".25"/>
<path d="M26.9 191.4h2.3M26.9 191.5h2.3" fill="none" stroke="#f00" stroke-width=".2"/>
<path d="M26.9 191.6l1.5 .3h-1.4z" fill="#f00"/>
<path d="M26.9 191.7h2.3" fill="none" stroke="#f00" stroke-width=".3"/>
<g fill="#f00">
<path d="M27.2 192.1h.7l-.4 .1z"/>
<path d="M27 191.9l.9 .2h-.7z"/>
<path d="M27 191.9h1.4l-.5 .2z"/>
<path d="M24.3 187.4l.4-.2 .3 .2z"/>
<path d="M23.6 187.7l.7-.3 1 .3z"/>
<path d="M24.3 187.4h.7l.3 .3z"/>
</g>
<path d="M23 187.8h2.3" fill="none" stroke="#f00" stroke-width=".25"/>
<path d="M23.6 187.7h1.7v.3z" fill="#f00"/>
<path d="M23 188h2.4M23.2 188.1h2.2" fill="none" stroke="#f00" stroke-width=".2"/>
<path d="M23.3 188.3h2.1" fill="none" stroke="#f00" stroke-width=".25"/>
<g fill="#f00">
<path d="M23.5 188.4l1.9 .3h-1.8z"/>
<path d="M23.5 188.4h1.9v.3z"/>
<path d="M23.6 188.7l1.8 2h-1.8z"/>
<path d="M23.6 188.7h1.8v2z"/>
<path d="M23.6 190.7l1.8 .3h-1.8z"/>
<path d="M23.6 190.7h1.8v.3z"/>
<path d="M23.6 191l2 .2h-2z"/>
<path d="M23.6 191h1.8l.2 .2z"/>
</g>
<path d="M23.6 191.3h2.1M23.6 191.3h2.2M23.6 191.4h2.4" fill="none" stroke="#f00" stroke-width=".2"/>
<path d="M23.6 191.5l1.9 .2h-1.8z" fill="#f00"/>
<path d="M23.6 191.6h2.4" fill="none" stroke="#f00" stroke-width=".21"/>
<g fill="#f00">
<path d="M23.9 192h.8l-.5 .2z"/>
<path d="M23.7 191.7l1 .3h-.8z"/>
<path d="M23.7 191.7h1.8l-.8 .3z"/>
</g>
<path d="M23 188l1.7-.8 .3 .2 .4 .7v2.6a.81 .81 0 0 0 .6 .8l-1.8 .7-.3-.2-.3-.7v-2.6l-.3-.6zM26.5 188l1.6-.8 .5 .5v.3l1.5-.7 .9 1.8-1.6 .9-.3-.6-.2-.2-.2 .1a2.48 2.48 0 0 0 .3 2l.2 .2-1.7 .7-.5-.3-.1-3.3zM31 189.1h.1M33.2 189l.2-.2 .6 .7-.9 .4-.1-.6z" fill="none" stroke="#f00" stroke-width=".25"/>
<g fill="#f00">
<path d="M37.3 188.3l1.7-1 1.4 1z"/>
<path d="M39 187.3l1.4 1z"/>
<path d="M39.2 188.3h1.2z"/>
<path d="M37.3 188.3h1.9z"/>
<path d="M36.9 188.5l.4-.2 1.6 .2z"/>
<path d="M37.3 188.3h1.9l-.3 .2z"/>
<path d="M36.9 188.5l1.9 .1z"/>
<path d="M36.9 188.5h2z"/>
<path d="M39.2 188.3l1.6 .3h-1.2z"/>
<path d="M39.2 188.3h1.2l.4 .3z"/>
<path d="M36.8 188.6h2z"/>
<path d="M36.9 188.6h1.9z"/>
<path d="M39.6 188.6h1.2z"/>
</g>
<path d="M36.7 188.6h2.2" fill="none" stroke="#f00" stroke-width=".2"/>
<path d="M36.7 188.8h2.5" fill="none" stroke="#f00" stroke-width=".25"/>
<g fill="#f00">
<path d="M39.7 188.6l.6 .5z"/>
<path d="M39.7 188.6h1.1l-.5 .5z"/>
</g>
<path d="M36.7 189.1h2.9" fill="none" stroke="#f00" stroke-width=".25"/>
<path d="M36.7 189.3h3.1" fill="none" stroke="#f00" stroke-width=".21"/>
<g fill="#f00">
<path d="M36.9 189.4l3.7 .6h-2.9z"/>
<path d="M36.9 189.4h2.9l.8 .6z"/>
</g>
<path d="M37.7 190.1h3.1" fill="none" stroke="#f00" stroke-width=".21"/>
<path d="M37.9 190.4h3" fill="none" stroke="#f00" stroke-width=".25"/>
<path d="M38.3 190.6h2.6" fill="none" stroke="#f00" stroke-width=".21"/>
<g fill="#f00">
<path d="M37.3 190.4l.5 .4h-1z"/>
<path d="M37.3 190.4l.5 .4z"/>
<path d="M36.8 190.8h1.1z"/>
</g>
<path d="M38.6 190.8h2.2" fill="none" stroke="#f00" stroke-width=".21"/>
<g fill="#f00">
<path d="M38.8 190.9l1.6 .2h-1.4z"/>
<path d="M38.8 190.9h1.8l-.2 .2z"/>
<path d="M39 191.1h1.4z"/>
<path d="M39 191.1h1.3z"/>
<path d="M36.8 190.8l1.8 .5h-1.1z"/>
<path d="M36.8 190.8h1.1l.7 .5z"/>
<path d="M38.6 191.3l.4-.2 .9 .2z"/>
<path d="M39 191.1h1.3l-.4 .2z"/>
<path d="M38.6 191.3h1.3z"/>
<path d="M37.5 191.3h1.1z"/>
<path d="M37.5 191.3l1.1 .9z"/>
<path d="M37.5 191.3h2.4l-1.3 .9z"/>
<path d="M42.6 187.9l1.3-1.2v1.2z"/>
<path d="M42.5 187.9h1.4z"/>
<path d="M42.6 187.9h1.3z"/>
</g>
<path d="M42.5 188h2.3" fill="none" stroke="#f00" stroke-width=".2"/>
<g fill="#f00">
<path d="M41.4 189l1.1-1 2.3 1z"/>
<path d="M42.5 188h2.3v1z"/>
</g>
<path d="M41.4 189h3.4" fill="none" stroke="#f00" stroke-width=".2"/>
<g fill="#f00">
<path d="M42.2 189h1.7z"/>
<path d="M42.2 189l1.7 .1z"/>
<path d="M42.2 189.1l1.7 1.5h-1.7z"/>
<path d="M42.2 189.1h1.7v1.5z"/>
<path d="M42.2 190.6l1.7 .4h-1.7z"/>
<path d="M42.2 190.6h1.7v.4z"/>
<path d="M42.2 191l1.9 .3h-1.9z"/>
<path d="M42.2 191h1.7l.2 .3z"/>
<path d="M42.2 191.3l2 .1z"/>
</g>
<path d="M42.2 191.5h2.2" fill="none" stroke="#f00" stroke-width=".2"/>
<path d="M42.3 191.6l1.7 .1h-1.7z" fill="#f00"/>
<path d="M42.3 191.6h2.1" fill="none" stroke="#f00" stroke-width=".2"/>
<g fill="#f00">
<path d="M42.5 192h.8l-.6 .2z"/>
<path d="M42.3 191.7l1 .3h-.8z"/>
<path d="M42.3 191.7h1.7l-.7 .3z"/>
</g>
<path d="M36 189.4h-.1M36.8 190.8h.1M36.9 188.5l2.1-1.2 1.8 1.3-.5 .5-1.1-.8-.4 .3 1.8 1.4a.57 .57 0 0 1 0 .9l-2 1.3-1.8-1.4 .5-.4 1.3 .9 .4-.2-2.1-1.7a.54 .54 0 0 1 0-.9zM37.3 190.4h.1M40.3 189.1h.1M41.4 189l2.5-2.3v1.2h.9v1.1h-.9v2l.2 .3 .3 .3-1.7 .6-.4-.5-.1-2.7zM46.2 188.1l.5-.4a1.87 1.87 0 0 1 2.9 .4 2.39 2.39 0 0 1 0 3.4 2.39 2.39 0 0 1-3.4 0 2.39 2.39 0 0 1 0-3.4zM47.4 188.5a2.24 2.24 0 0 1 .9 2.5 2.32 2.32 0 0 1-.9-2.5zM57.2 188.2a3.7 3.7 0 0 1 2.5-.8l1.3 2-2.2 1.2a1.6 1.6 0 0 0 2-.1l-.6 1.4a2.48 2.48 0 0 1-3.7-1.6 2.31 2.31 0 0 1 .7-2.1z" fill="none" stroke="#f00" stroke-width=".25"/>
<g fill="#f00">
<path d="M59.4 187.4h.3z"/>
<path d="M59.2 187.4h.5z"/>
<path d="M58.4 187.6l.8-.2 .6 .2z"/>
<path d="M59.2 187.4h.5l.1 .2z"/>
</g>
<path d="M57.7 187.7h2.3" fill="none" stroke="#f00" stroke-width=".3"/>
<path d="M58.4 187.6h1.4l.2 .3z" fill="#f00"/>
<path d="M57.2 188h3" fill="none" stroke="#f00" stroke-width=".34"/>
<path d="M56.9 188.4h3.6" fill="none" stroke="#f00" stroke-width=".42"/>
<path d="M56.8 188.7h3.8" fill="none" stroke="#f00" stroke-width=".2"/>
<g fill="#f00">
<path d="M56.8 188.8l1.5 .2h-1.6z"/>
<path d="M56.8 188.8h1.7l-.2 .2z"/>
<path d="M56.7 189l1.5 .2h-1.6z"/>
<path d="M56.7 189h1.6l-.1 .2z"/>
<path d="M56.6 189.2l1.5 .1z"/>
<path d="M56.6 189.2h1.6z"/>
<path d="M58.5 188.8l2.5 .6h-2.1z"/>
<path d="M58.5 188.8h2.1l.4 .6z"/>
</g>
<path d="M58.9 189.4h2.1" fill="none" stroke="#f00" stroke-width=".2"/>
<path d="M59 189.4l1.9 .1z" fill="#f00"/>
<path d="M59 189.5h2" fill="none" stroke="#f00" stroke-width=".2"/>
<g fill="#f00">
<path d="M56.6 189.3l1.5 .3h-1.6z"/>
<path d="M56.6 189.3h1.5v.3z"/>
<path d="M58.6 189.7l.4-.2 1.5 .2z"/>
<path d="M59 189.5h1.9l-.4 .2z"/>
<path d="M56.5 189.6l1.6 .1h-1.6z"/>
<path d="M56.5 189.6h1.6v.1z"/>
<path d="M58.2 189.9l.4-.2 1.4 .2z"/>
<path d="M58.6 189.7h1.9l-.5 .2z"/>
<path d="M56.5 189.7l1.7 .2h-1.7z"/>
<path d="M56.5 189.7h1.6l.1 .2z"/>
</g>
<path d="M56.5 190.1h3.5" fill="none" stroke="#f00" stroke-width=".38"/>
<path d="M60.7 190.6l.1-.1z" fill="#f00"/>
<path d="M56.5 190.5h2.8" fill="none" stroke="#f00" stroke-width=".25"/>
<g fill="#f00">
<path d="M60.5 190.7l.2-.1v.1z"/>
<path d="M60.7 190.6v.1z"/>
<path d="M60.2 190.8l.3-.1 .2 .1z"/>
<path d="M60.5 190.7h.2v.1z"/>
</g>
<path d="M56.6 190.7h2.6" fill="none" stroke="#f00" stroke-width=".25"/>
<g fill="#f00">
<path d="M60 190.9h.7z"/>
<path d="M60.2 190.8l.5 .1z"/>
</g>
<path d="M56.7 190.9h2.7" fill="none" stroke="#f00" stroke-width=".2"/>
<g fill="#f00">
<path d="M59.7 190.9h.9z"/>
<path d="M60 190.9h.7z"/>
</g>
<path d="M56.7 190.9h3M57.4 191.8h2.8" fill="none" stroke="#f00" stroke-width=".2"/>
<path d="M56.7 191.1h3.9M57 191.6h3.4" fill="none" stroke="#f00" stroke-width=".42"/>
<path d="M57.7 191.9l1.9 .1h-1.6z" fill="#f00"/>
<path d="M57.7 192h2.5" fill="none" stroke="#f00" stroke-width=".2"/>
<g fill="#f00">
<path d="M58 192l1.4 .1z"/>
<path d="M58 192h1.6z"/>
<path d="M58.3 192.1h1z"/>
<path d="M58.2 192.1h1.1z"/>
<path d="M58.2 192.1h1.2z"/>
</g>
<path d="M58.3 189l.2-.2 .5 .7-.8 .4-.1-.3z" fill="none" stroke="#f00" stroke-width=".25"/>
<g fill="#f00">
<path d="M47.4 187.4l.7-.2 .4 .2z"/>
<path d="M47 187.5l.4-.1 1.5 .1z"/>
<path d="M47.4 187.4h1.1l.4 .1z"/>
</g>
<path d="M46.2 188.1h3.4M46.7 187.6h2.4M47.4 188.6h2.6" fill="none" stroke="#f00" stroke-width=".2"/>
<path d="M46.2 187.9h3.4" fill="none" stroke="#f00" stroke-width=".42"/>
<path d="M45.9 188.3h4.1" fill="none" stroke="#f00" stroke-width=".38"/>
<g fill="#f00">
<path d="M45.8 188.6h1.6z"/>
<path d="M45.9 188.5l1.5 .1z"/>
</g>
<path d="M47.5 188.7h2.6" fill="none" stroke="#f00" stroke-width=".3"/>
<g fill="#f00">
<path d="M45.8 188.6l1.5 .5h-1.7z"/>
<path d="M45.8 188.6h1.6l-.1 .5z"/>
<path d="M45.6 189.1h1.7z"/>
</g>
<path d="M47.8 189h2.4" fill="none" stroke="#f00" stroke-width=".3"/>
<path d="M48 189.3h2.2" fill="none" stroke="#f00" stroke-width=".2"/>
<g fill="#f00">
<path d="M45.6 189.1l1.8 .5h-1.9z"/>
<path d="M45.6 189.1h1.7l.1 .5z"/>
<path d="M45.5 189.6l1.9 .1z"/>
<path d="M48.2 189.4l2.1 .4h-2z"/>
<path d="M48.2 189.4h2l.1 .4z"/>
<path d="M48.3 189.8l2 .1z"/>
<path d="M45.5 189.7l2.1 .5h-2z"/>
<path d="M45.5 189.7h1.9l.2 .5z"/>
</g>
<path d="M45.6 190.2h2.1" fill="none" stroke="#f00" stroke-width=".2"/>
<g fill="#f00">
<path d="M48.4 189.9l1.8 .5h-1.8z"/>
<path d="M48.4 189.9h1.9l-.1 .5z"/>
<path d="M48.4 190.4h1.8z"/>
</g>
<path d="M45.6 190.4h2.3" fill="none" stroke="#f00" stroke-width=".38"/>
<path d="M45.7 190.8h2.5" fill="none" stroke="#f00" stroke-width=".25"/>
<g fill="#f00">
<path d="M48.4 190.4l1.5 .6h-1.6z"/>
<path d="M48.4 190.4h1.8l-.3 .6z"/>
</g>
<path d="M45.8 190.9h2.5M45.9 191h4M46.2 191.4h3.4M46.7 191.8h2.4" fill="none" stroke="#f00" stroke-width=".2"/>
<path d="M45.9 191.2h4" fill="none" stroke="#f00" stroke-width=".38"/>
<path d="M46.3 191.6h3.2" fill="none" stroke="#f00" stroke-width=".34"/>
<path d="M46.8 191.8l1.8 .3h-1.3z" fill="#f00"/>
<path d="M46.8 191.9h2.3" fill="none" stroke="#f00" stroke-width=".25"/>
<g fill="#f00">
<path d="M47.4 192.1h1.2l-.6 .1z"/>
<path d="M47.3 192.1h1.3z"/>
</g>
<path d="M23.6 192.7h32.5M23.6 195.6h32.5M24.6 202.1h30.5" fill="none" stroke="#000" stroke-width=".2"/>
<path d="M7.1 12h265.1M7.3 11.8v192.2M272 11.8v192.2M216.9 197.8h26.5M7.1 203.8h265.1" fill="none" stroke="#000" stroke-width=".38"/>
<path d="M206.8 178h65.4M207 177.8v6.4M7.3 184h264.9M71.2 184v19.8M71.2 193.9h145.7M140.5 193.9v9.9M216.9 184v19.8" fill="none" stroke="#000" stroke-width=".42"/>
<circle cx="120.8" cy="198.1" r=".69" fill="none" stroke="#000" stroke-width=".25"/>
<text font-size="8.1" x="244.9" y="198.7">4-RK-2</text>
<text font-size="4.8" x="91.6" y="200.1">UNA-CLAD</text>
<g font-size="4">
<text x="105.6" y="190.4">RAKE WITH MODIFIED J-CHANNEL</text>
<text x="246.5" y="189">DETAIL NO.</text>
<text x="220" y="195.1">08/30/2013</text>
<text x="172.6" y="200.3">UC-4 RS</text>
</g>
<g font-size="3.4">
<text x="192.8" y="18.2">NOTES:</text>
<text x="194.6" y="22.7">1. REFER TO FIRESTONE WEBSITE FOR MOST</text>
<text x="198.9" y="26.7">CURRENT INFORMATION.</text>
<text x="194.7" y="31.6">2. REFER TO TECHNICAL INFORMATION SHEETS</text>
<text x="198.9" y="35.6">FOR FASCIA SIZES, ACCESSORIES, AND FINISHES</text>
<text x="198.9" y="39.6">AVAILABLE.</text>
<text x="25.7" y="45.5">APPROPRIATE FIRESTONE FASTENER</text>
<text x="194.3" y="44.5">3. REFER TO THE FIRESTONE TECHNICAL DATABASE</text>
<text x="46.8" y="49.6">8&quot; (203.2mm) O.C. MAX.</text>
<text x="198.5" y="48.5">FOR FASTENER/METAL COMPATIBILITY.</text>
<text x="48.3" y="55.6">MODIFIED J-CHANNEL</text>
<text x="194.3" y="54.1">4. WOOD NAILER MUST BE INSTALLED TO MEET</text>
<text x="198.5" y="58.1">APPLICABLE BUILDING CODES OR 200LBS PER</text>
<text x="31.2" y="65.1">SET PANEL IN CONTINUOUS BEAD</text>
<text x="198.5" y="62.1">LINEAR FOOT MINIMUM IN ANY GIVEN DIRECTION.</text>
<text x="44.7" y="69.3">OF URETHANE SEALANT</text>
<text x="194.3" y="67.9">5. APPLICATION DETAILS ARE FOR ILLUSTRATION</text>
<text x="198.5" y="72.3">PURPOSES ONLY AND MAY NOT BE APPROPRIATE</text>
<text x="198.5" y="76.6">FOR ALL BUILDING DESIGNS AND CONDITIONS.</text>
<text x="58.6" y="79.2">WOOD NAILER</text>
<text x="21.7" y="91.4">FIRESTONE APPROVED UNDERLAYMENT</text>
<text x="146.4" y="91.9">FIRESTONE INSULATION</text>
<text x="56.2" y="100.5">RAKE FLASHING</text>
<text x="155.3" y="96.1">(OPTIONAL)</text>
<text x="58.3" y="110.3">KEEPER STRIP</text>
<text x="155.8" y="110.7">SUBSTRATE</text>
<text x="25.7" y="123.3">APPROPRIATE FIRESTONE FASTENER</text>
<text x="46.9" y="127.5">8&quot; (203.2mm) O.C. MAX.</text>
<text x="110.8" y="152.2" transform="rotate(-90 110.8 152.2)">1&quot; MIN.</text>
<text x="114.7" y="154.4" transform="rotate(-90 114.7 154.4)">(25.4mm)</text>
<text x="208.6" y="166.7">FOR WARRANTY PERIODS GREATER THAN</text>
<text x="208.8" y="170.9">20YEARS REFER TO METAL QUICK SPECS</text>
<text x="208.6" y="175">FOR MINIMUMREQUIREMENTS.</text>
<text x="212.7" y="182.2">MAXIMUMWARRANTY: 20 YEARS</text>
</g>
<text font-size="3.2" fill="#f00" x="11.2" y="198.9">NOBODY COVERS YOU BETTER.</text>
<g font-size="2.9">
<text x="24.6" y="201.8">www.firestonebpco.com</text>
<text x="219.6" y="201.9">NOT TO SCALE</text>
</g>
<text font-size="2.7" x="23.4" y="195.1">BUILDING PRODUCTS</text>
<g font-size="2.3">
<text x="220.2" y="187.4">ISSUE / REVISION</text>
<text x="226.8" y="190.2">DATE:</text>
<text x="143.5" y="199.7">ACCEPTABLE SYSTEMS:</text>
</g>
<text font-size="1.6" fill="#f00" x="66.6" y="197.3">TM</text>
<text font-size="1.6" x="120.1" y="198.5">R</text>
</svg>
